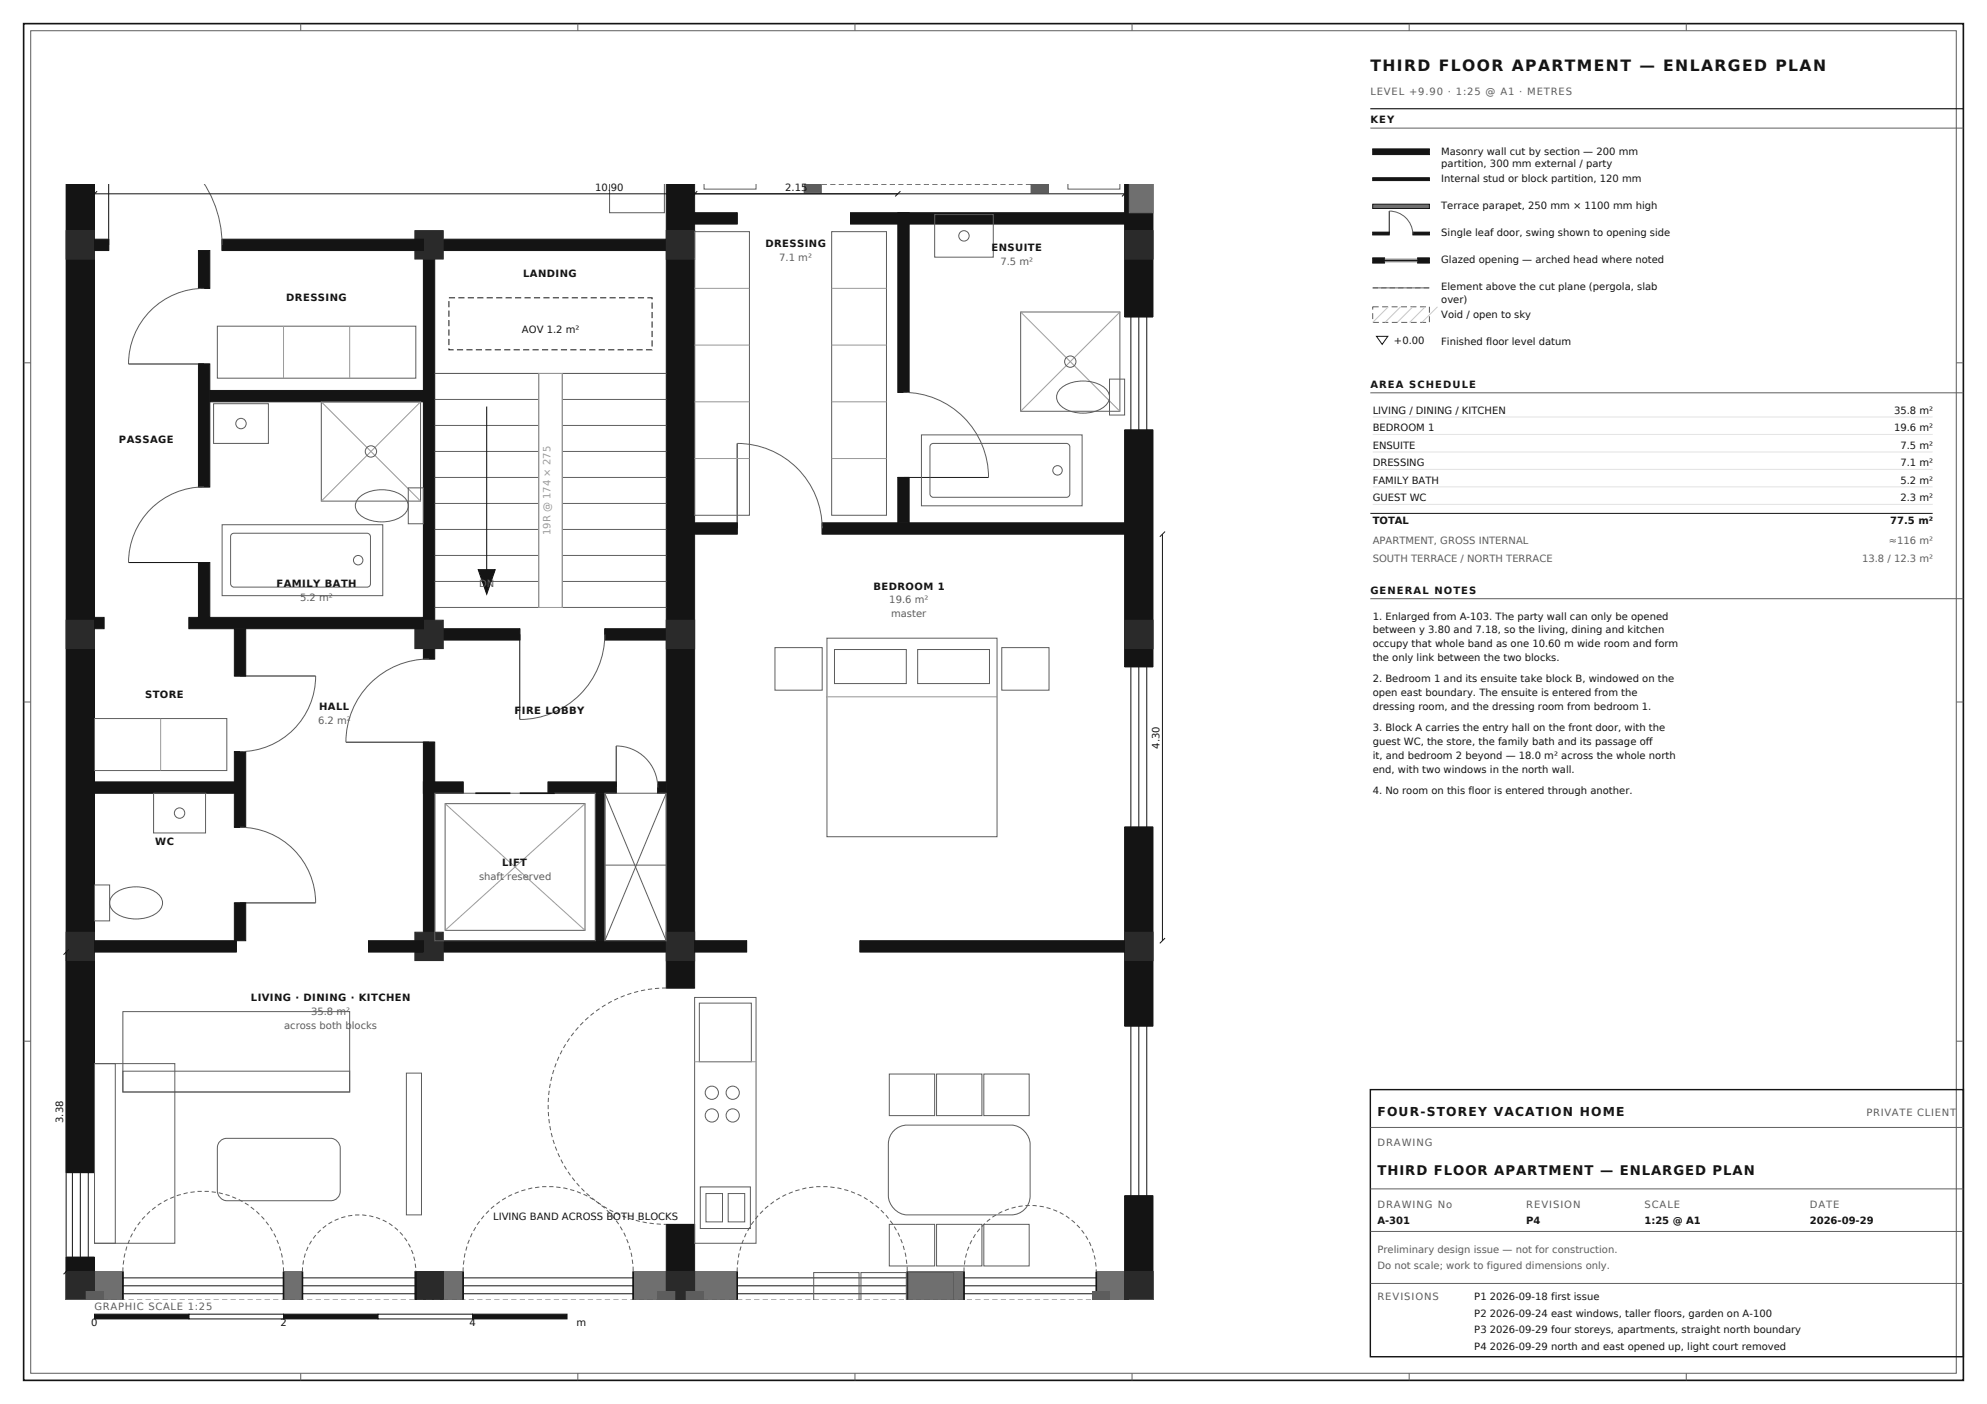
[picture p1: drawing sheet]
<svg xmlns="http://www.w3.org/2000/svg" width="841mm" height="594mm" viewBox="0 0 841 594" stroke-linecap="round" stroke-linejoin="round" font-family="sans-serif">
<path d="M10 10h821v574h-821z" fill="none" stroke="#141414" stroke-width=".7" stroke-linecap="butt"/>
<g fill="none" stroke="#5d5d5d" stroke-width=".42">
<path d="M13 13h815v568h-815zM127.3 10v3M244.6 10v3M361.9 10v3M479.1 10v3M596.4 10v3M713.7 10v3M10 153.5h3M828 153.5h3M10 297h3M828 297h3M10 440.5h3"/>
<path d="M828 440.5h3M127.3 581v3M244.6 581v3M361.9 581v3M479.1 581v3M596.4 581v3M713.7 581v3"/>
</g>
<path d="M28 538h24v12h-24z" fill="#141414"/>
<path d="M28 538h24v12h-24z" fill="none" stroke="#141414" stroke-width=".42"/>
<path d="M120 538h8v12h-8z" fill="#141414"/>
<path d="M120 538h8v12h-8z" fill="none" stroke="#141414" stroke-width=".42"/>
<path d="M176 538h20v12h-20z" fill="#141414"/>
<path d="M176 538h20v12h-20z" fill="none" stroke="#141414" stroke-width=".42"/>
<path d="M268 538h14v12h-14z" fill="#141414"/>
<path d="M268 538h14v12h-14z" fill="none" stroke="#141414" stroke-width=".42"/>
<path d="M28 532h12v18h-12z" fill="#141414"/>
<path d="M28 532h12v18h-12z" fill="none" stroke="#141414" stroke-width=".42"/>
<path d="M28 77.9h12v418.1h-12z" fill="#141414"/>
<path d="M28 77.9v418.1h12v-418.1" fill="none" stroke="#141414" stroke-width=".42"/>
<g fill="#141414" stroke="#141414" stroke-width=".42">
<path d="M282 518h12v32h-12z"/>
<path d="M282 77.9h12v340.1h-12z"/>
</g>
<path d="M294 538h18v12h-18z" fill="#141414"/>
<path d="M294 538h18v12h-18z" fill="none" stroke="#141414" stroke-width=".42"/>
<path d="M384 538h24v12h-24z" fill="#141414"/>
<path d="M384 538h24v12h-24z" fill="none" stroke="#141414" stroke-width=".42"/>
<path d="M464 538h24v12h-24z" fill="#141414"/>
<path d="M464 538h24v12h-24z" fill="none" stroke="#141414" stroke-width=".42"/>
<g fill="#141414" stroke="#141414" stroke-width=".42">
<path d="M476 506h12v44h-12z"/>
<path d="M476 350h12v84h-12z"/>
<path d="M476 182h12v100h-12z"/>
<path d="M476 77.9h12v56.1h-12z"/>
</g>
<path d="M28 538h24v12h-24z" fill="#6f6f6f"/>
<path d="M28 538h24v12h-24z" fill="none" stroke="#6f6f6f" stroke-width=".42"/>
<path d="M120 538h8v12h-8z" fill="#6f6f6f"/>
<path d="M120 538h8v12h-8z" fill="none" stroke="#6f6f6f" stroke-width=".42"/>
<path d="M176 538h20v12h-20z" fill="#6f6f6f"/>
<path d="M176 538h20v12h-20z" fill="none" stroke="#6f6f6f" stroke-width=".42"/>
<path d="M268 538h14v12h-14z" fill="#6f6f6f"/>
<path d="M268 538h14v12h-14z" fill="none" stroke="#6f6f6f" stroke-width=".42"/>
<path d="M294 538h18v12h-18z" fill="#6f6f6f"/>
<path d="M294 538h18v12h-18z" fill="none" stroke="#6f6f6f" stroke-width=".42"/>
<path d="M384 538h24v12h-24z" fill="#6f6f6f"/>
<path d="M384 538h24v12h-24z" fill="none" stroke="#6f6f6f" stroke-width=".42"/>
<path d="M464 538h24v12h-24z" fill="#6f6f6f"/>
<path d="M464 538h24v12h-24z" fill="none" stroke="#6f6f6f" stroke-width=".42"/>
<g fill="#141414" stroke="#141414" stroke-width=".42">
<path d="M179.2 314h4.8v88.8h-4.8z"/>
<path d="M179.2 101.2h4.8v177.6h-4.8z"/>
<path d="M179.2 398h102.8v4.8h-102.8z"/>
<path d="M179.2 330.8h16.8v4.8h-16.8z"/>
<path d="M232 330.8h28.8v4.8h-28.8z"/>
<path d="M278.4 330.8h3.6v4.8h-3.6z"/>
<path d="M179.2 266h40.8v4.8h-40.8z"/>
<path d="M256 266h26v4.8h-26z"/>
<path d="M179.2 101.2h102.8v4.8h-102.8z"/>
<path d="M252 335.6h4v62.4h-4z"/>
</g>
<path d="M28 538h12v12h-12z" fill="#2a2a2a"/>
<path d="M28 538h12v12h-12z" fill="none" stroke="#2a2a2a" stroke-width=".42"/>
<g fill="#2a2a2a" stroke="#2a2a2a" stroke-width=".42">
<path d="M28 394.4h12v12h-12z"/>
<path d="M28 262.4h12v12h-12z"/>
<path d="M28 97.6h12v12h-12z"/>
</g>
<path d="M175.6 538h12v12h-12z" fill="#2a2a2a"/>
<path d="M175.6 538h12v12h-12z" fill="none" stroke="#2a2a2a" stroke-width=".42"/>
<g fill="#2a2a2a" stroke="#2a2a2a" stroke-width=".42">
<path d="M175.6 394.4h12v12h-12z"/>
<path d="M175.6 262.4h12v12h-12z"/>
<path d="M175.6 97.6h12v12h-12z"/>
</g>
<path d="M282 538h12v12h-12z" fill="#2a2a2a"/>
<path d="M282 538h12v12h-12z" fill="none" stroke="#2a2a2a" stroke-width=".42"/>
<g fill="#2a2a2a" stroke="#2a2a2a" stroke-width=".42">
<path d="M282 394.4h12v12h-12z"/>
<path d="M282 262.4h12v12h-12z"/>
<path d="M282 97.6h12v12h-12z"/>
</g>
<path d="M476 538h12v12h-12z" fill="#2a2a2a"/>
<path d="M476 538h12v12h-12z" fill="none" stroke="#2a2a2a" stroke-width=".42"/>
<g fill="#2a2a2a" stroke="#2a2a2a" stroke-width=".42">
<path d="M476 394.4h12v12h-12z"/>
<path d="M476 262.4h12v12h-12z"/>
<path d="M476 97.6h12v12h-12z"/>
</g>
<path d="M28 550h460" fill="none" stroke="#fbfbfb" stroke-width=".42"/>
<path d="M28 550h10zM28 550h.1M478 550h10zM478 550h.1" fill="none" stroke="#6f6f6f" stroke-width=".42"/>
<path d="M478 77.9h10v12.1h-10z" fill="#6f6f6f" stroke="#6f6f6f" stroke-width=".42"/>
<g fill="#141414" stroke="#141414" stroke-width=".42">
<path d="M294 90h18v4.8h-18z"/>
<path d="M360 90h116v4.8h-116z"/>
<path d="M40 398h60v4.8h-60z"/>
<path d="M156 398h23.2v4.8h-23.2z"/>
<path d="M99.2 382h4.8v16h-4.8z"/>
<path d="M99.2 318h4.8v32h-4.8z"/>
<path d="M99.2 266h4.8v20h-4.8z"/>
<path d="M40 330.8h59.2v4.8h-59.2z"/>
<path d="M40 261.2h4v4.8h-4z"/>
<path d="M80 261.2h99.2v4.8h-99.2z"/>
<path d="M84 238h4.8v23.2h-4.8z"/>
<path d="M84 154h4.8v52h-4.8z"/>
<path d="M84 106h4.8v16h-4.8z"/>
<path d="M88.8 165.2h90.4v4.8h-90.4z"/>
<path d="M40 101.2h6v4.8h-6z"/>
<path d="M94 101.2h85.2v4.8h-85.2z"/>
<path d="M294 398h22v4.8h-22z"/>
<path d="M364 398h112v4.8h-112z"/>
<path d="M294 221.2h18v4.8h-18z"/>
<path d="M348 221.2h128v4.8h-128z"/>
<path d="M380 202h4.8v19.2h-4.8z"/>
<path d="M380 90h4.8v76h-4.8z"/>
<path d="M202.4 241h7.2l-3.6 10.4z"/>
</g>
<g fill="none" stroke="#141414" stroke-width=".7" stroke-linecap="butt">
<path d="M476 134h12M476 182h12M476 282h12M201.2 335.6h14.8M220 335.6h14.8M476 350h12M476 434h12M28 496h12M476 506h12M28 532h12M52 538v12M120 538v12"/>
<path d="M128 538v12M176 538v12M196 538v12M268 538v12M312 538v12M384 538v12M408 538v12M464 538v12"/>
</g>
<g fill="none" stroke="#141414" stroke-width=".42">
<path d="M46 77.9v28.1M312 90v4.8M360 90v4.8M94 101.2v4.8M84 122h4.8M478.6 134v48M482 134v48M485.4 134v48M54.4 154h34.4M206 172v73M380 166h4.8M312 187.6v38.4"/>
<path d="M84 206h4.8M380 202h38.4M54.4 238h34.4M348 221.2v4.8M44 261.2v4.8M80 261.2v4.8M179.2 278.8h4.8M220 266v38.4M256 266v4.8M99.2 286h34.4M478.6 282v68M482 282v68"/>
<path d="M485.4 282v68M99.2 318h4.8M146.4 314h37.6M260.8 315.6v20M196 330.8v4.8M232 330.8v4.8M278.4 330.8v4.8M99.2 350h4.8M99.2 382h34.4M100 398v4.8M156 398v4.8M316 398v4.8"/>
<path d="M364 398v4.8M282 418h12M478.6 434v72M482 434v72M485.4 434v72M30.6 496v36M34 496v36M37.4 496v36M282 518h12M52 547.4h68M52 540.6h68M52 544h68"/>
<path d="M128 547.4h48M128 540.6h48M128 544h48M196 547.4h72M196 540.6h72M196 544h72M312 547.4h72M312 540.6h72M312 544h72M408 547.4h56M408 540.6h56M408 544h56"/>
</g>
<path d="M282 418a50 50 0 0 0-50 50 50 50 0 0 0 50 50M52 538a34 34 0 0 1 34-34 34 34 0 0 1 34 34M128 538a24 24 0 0 1 24-24 24 24 0 0 1 24 24M196 538a36 36 0 0 1 36-36 36 36 0 0 1 36 36M312 538a36 36 0 0 1 36-36 36 36 0 0 1 36 36M408 538a28 28 0 0 1 28-28 28 28 0 0 1 28 28" fill="none" stroke="#5d5d5d" stroke-width=".42" stroke-dasharray="1.8 1.2" stroke-linecap="butt"/>
<g fill="none" stroke="#5d5d5d" stroke-width=".42">
<path d="M86.6 77.9a47.9 47.9 0 0 1 7.4 25.7M86.4 122a32 32 0 0 0-32 32M184 158h98M228 158v99h-44M238 158v99h44M184 180h44M184 169h44M238 180h44M238 169h44M382.4 166a36 36 0 0 1 36 36M184 191h44M238 191h44"/>
<path d="M312 187.6a36 36 0 0 1 36 36M86.4 206a32 32 0 0 0-32 32M184 213h44M184 202h44M238 213h44M238 202h44M184 235h44M184 224h44M238 235h44M238 224h44M184 246h44M238 246h44"/>
<path d="M181.6 278.8a35.2 35.2 0 0 0-35.2 35.2M256 268.4a36 36 0 0 1-36 36M133.6 286a32 32 0 0 1-32 32M260.8 315.6a17.6 17.6 0 0 1 17.6 17.6M184 335.6h68v62.4h-68zM256 335.6h26v62.4h-26zM101.6 350a32 32 0 0 1 32 32M188.4 340h59.2v53.6h-59.2zM256 366h26"/>
</g>
<path d="M188.4 393.6l59.2-53.6zM188.4 340l59.2 53.6z" fill="#000" stroke="#9a9a9a" stroke-width=".42"/>
<path d="M282 335.6l-26 62.4zM256 335.6l26 62.4z" fill="#000" stroke="#5d5d5d" stroke-width=".42"/>
<path d="M228 158h10v99h-10z" fill="none" stroke="#9a9a9a" stroke-width=".42"/>
<path d="M40 550h242" fill="none" stroke="#5d5d5d" stroke-width=".42" stroke-dasharray="2.2 1.4" stroke-linecap="butt"/>
<path d="M36.4 546.4h7.2v3.6h-7.2z" fill="#5d5d5d"/>
<path d="M36.4 550v-3.6h7.2v3.6" fill="none" stroke="#5d5d5d" stroke-width=".42"/>
<path d="M278.4 546.4h7.2v3.6h-7.2z" fill="#5d5d5d"/>
<path d="M278.4 550v-3.6h7.2v3.6" fill="none" stroke="#5d5d5d" stroke-width=".42"/>
<path d="M294 550h172" fill="none" stroke="#5d5d5d" stroke-width=".42" stroke-dasharray="2.2 1.4" stroke-linecap="butt"/>
<path d="M290.4 546.4h7.2v3.6h-7.2z" fill="#5d5d5d"/>
<g fill="none" stroke="#5d5d5d" stroke-width=".42">
<path d="M258 77.9v12.1h23.2v-12.1M320 77.9v2.1h-22v-2.1M474 77.9v2.1h-22v-2.1M294 98h23.2v120h-23.2zM352 98h23.2v120h-23.2zM395.6 90.8h24.8v18h-24.8zM92 138h84v22h-84zM432 132h42v42h-42zM90.4 170.8h23.2v16.8h-23.2zM136 170h42v42h-42zM448.7 164.6a15.6 15.6 0 0 1 19.4 0 5 5 0 0 1-1.8 8.2 15.9 15.9 0 0 1-17.6-1.4 4.6 4.6 0 0 1 0-6.8zM469.6 160.4h6.4v15.2h-6.4z"/>
<path d="M390 184h68v30h-68zM394.2 187.9l.8-.3 56.8 .1 .7 .5 .3 .8-.1 20.4-.5 .7-.8 .3-56.8-.1-.7-.5-.3-.8v-20zM151.9 210.6a15.6 15.6 0 0 1 19.4 0 5 5 0 0 1-1.8 8.2 15.9 15.9 0 0 1-17.6-1.4 4.6 4.6 0 0 1 0-6.8zM172.8 206.4h6.4v15.2h-6.4zM94 222h68v30h-68zM97.9 226.2l1.1-.6 56.8 .1 .7 .5 .3 .8-.1 20.4-.5 .7-.8 .3-56.8-.1-.7-.5-.3-.8v-20zM328 274h20v18h-20zM350 270h72v84h-72zM353.2 274.8h30.4v14.4h-30.4zM388.4 274.8h30.4v14.4h-30.4zM424 274h20v18h-20zM40 304h56v22h-56z"/>
<path d="M65 335.6h22v16.8h-22zM40 374.4h6.4v15.2h-6.4zM47.9 378.6a15.6 15.6 0 0 1 19.4 0 5 5 0 0 1-1.8 8.2 15.9 15.9 0 0 1-17.6-1.4 4.6 4.6 0 0 1 0-6.8zM52 428h96v34h-96zM294 422h26v104h-26zM296 424.4h22v24.8h-22zM40 450h34v76h-34zM40 450h8.8v76h-8.8zM52 453.2h96v8.8h-96zM172 454h6.4v60h-6.4zM376.4 454.4h19.2v17.6h-19.2zM396.4 454.4h19.2v17.6h-19.2z"/>
<path d="M416.4 454.4h19.2v17.6h-19.2zM378.3 478.3l2.6-1.7 3.1-.6h44a8.6 8.6 0 0 1 8 8v22a8 8 0 0 1-8 8h-44a8.6 8.6 0 0 1-8-8l.1-23.1 .5-2zM93.2 482.8l1.2-.9 1.6-.3h44a4.3 4.3 0 0 1 4 4v18.4a4 4 0 0 1-4 4h-44a4.3 4.3 0 0 1-4-4v-18.4l.3-1.6zM296.4 502.2h21.2v17.6h-21.2zM298.8 505h7v12h-7zM308.2 505h7v12h-7zM376.4 518h19.2v17.6h-19.2zM396.4 518h19.2v17.6h-19.2zM416.4 518h19.2v17.6h-19.2zM290.4 550v-3.6h7.2v3.6M344.4 550v-11.6h19.2v11.6M364.4 550v-11.6h19.2v11.6"/>
<path d="M384.4 550v-11.6h19.2v11.6"/>
<circle cx="408" cy="99.8" r="2.2"/>
<circle cx="453" cy="153" r="2.4"/>
<circle cx="102" cy="179.2" r="2.2"/>
<circle cx="157" cy="191" r="2.4"/>
<circle cx="447.6" cy="199" r="2"/>
<circle cx="151.6" cy="237" r="2"/>
<circle cx="76" cy="344" r="2.2"/>
<circle cx="301.3" cy="471.9" r="2.8"/>
<circle cx="301.3" cy="462.3" r="2.8"/>
<circle cx="310.1" cy="471.9" r="2.8"/>
<circle cx="310.1" cy="462.3" r="2.8"/>
</g>
<g fill="#5d5d5d" stroke="#5d5d5d" stroke-width=".42">
<path d="M462.4 546.4h7.2v3.6h-7.2z"/>
<path d="M340.4 77.9h7.2v3.7h-7.2z"/>
</g>
<g fill="none" stroke="#9a9a9a" stroke-width=".42">
<path d="M120 138v22M148 138v22M294 122h23.2M352 122h23.2M294 146h23.2M352 146h23.2M294 170h23.2M352 170h23.2M294 194h23.2M352 194h23.2M350 294.8h72M68 304v22"/>
<path d="M294 449.2h26"/>
</g>
<path d="M474 132l-42 42zM432 132l42 42zM136 212l42-42zM136 170l42 42z" fill="#000" stroke="#9a9a9a" stroke-width=".42"/>
<path d="M440 77.9v.1M440 78l-96-.1" fill="none" stroke="#5d5d5d" stroke-width=".42" stroke-dasharray="2.2 1.4" stroke-linecap="butt"/>
<path d="M368 78v-.1M392 78v-.1M416 78v-.1" fill="none" stroke="#9a9a9a" stroke-width=".42" stroke-dasharray="1.6 1.2" stroke-linecap="butt"/>
<path d="M436.4 77.9h7.2v3.7h-7.2z" fill="#5d5d5d"/>
<path d="M580 54.2h251M436.4 77.9v3.7h7.2v-3.7" fill="none" stroke="#5d5d5d" stroke-width=".42"/>
<path d="M190 126h86v22h-86z" fill="none" stroke="#141414" stroke-width=".42" stroke-dasharray="2.6 1.4" stroke-linecap="butt"/>
<path d="M40 82h436M492 226v172M28 402.8v135.2" fill="none" stroke="#141414" stroke-width=".42"/>
<path d="M41.1 80.9l-2.2 2.2zM295.1 80.9l-2.2 2.2zM378.9 83.1l2.2-2.2zM474.9 83.1l2.2-2.2zM490.9 227.1l2.2-2.2zM490.9 399.1l2.2-2.2zM29.1 401.7l-2.2 2.2zM29.1 536.9l-2.2 2.2z" fill="#000" stroke="#141414" stroke-width=".42"/>
<path d="M580 46h251" fill="none" stroke="#141414" stroke-width=".5"/>
<g fill="#141414" stroke="#141414" stroke-width=".42">
<path d="M581 63h24v2.4h-24z"/>
<path d="M581 75.2h24v1.2h-24z"/>
</g>
<path d="M581 86.4h24v1.8h-24z" fill="#6f6f6f" stroke="#141414" stroke-width=".42"/>
<g fill="#141414" stroke="#141414" stroke-width=".42">
<path d="M581 98.2h7v1.2h-7z"/>
<path d="M598 98.2h7v1.2h-7z"/>
<path d="M581 109.1h5v2.2h-5z"/>
<path d="M600 109.1h5v2.2h-5z"/>
<path d="M40 556h40v2h-40z"/>
</g>
<path d="M588 89.3v9.5M586 110.2h14M582.6 142.3h4.8l-2.4 3.4zM580 217.2h238" fill="none" stroke="#141414" stroke-width=".42"/>
<path d="M588 89.3a10 10 0 0 1 10 9.5M586 109.7h14M586 110.8h14M581 121.8h24M580 166.2h251M580 253.3h251" fill="none" stroke="#5d5d5d" stroke-width=".42"/>
<path d="M581 121.8h24" fill="none" stroke="#5d5d5d" stroke-width=".42" stroke-dasharray="2.2 1.4" stroke-linecap="butt"/>
<path d="M581 129.8h24v6.6h-24z" fill="none" stroke="#5d5d5d" stroke-width=".42" stroke-dasharray="2.5 1.5" stroke-linecap="butt"/>
<path d="M587.6 129.8l-6.6 6.6zM586.2 136.4l6.6-6.6zM598 129.8l-6.6 6.6zM596.6 136.4l6.6-6.6zM601.8 136.4l6.6-6.6z" fill="#000" stroke="#c9c9c9" stroke-width=".42"/>
<path d="M581 176.4h237M581 183.8h237M581 191.2h237M581 198.6h237M581 206h237M581 213.4h237" fill="none" stroke="#e2e2e2" stroke-width=".42"/>
<path d="M80 556h40v2h-40z" fill="#fff" stroke="#141414" stroke-width=".42"/>
<path d="M120 556h40v2h-40z" fill="#141414" stroke="#141414" stroke-width=".42"/>
<path d="M160 556h40v2h-40z" fill="#fff" stroke="#141414" stroke-width=".42"/>
<path d="M200 556h40v2h-40z" fill="#141414" stroke="#141414" stroke-width=".42"/>
<path d="M580 461h251v113h-251z" fill="none" stroke="#141414" stroke-width=".6"/>
<path d="M580 477h251M580 503h251M580 521h251M580 543h251" fill="none" stroke="#5d5d5d" stroke-width=".42"/>
<text font-size="6.6" fill="#141414" x="580" y="30">THIRD FLOOR APARTMENT — ENLARGED PLAN</text>
<text font-size="5.6" fill="#141414" x="583" y="497">THIRD FLOOR APARTMENT — ENLARGED PLAN</text>
<text font-size="5.2" fill="#141414" x="583" y="472">FOUR-STOREY VACATION HOME</text>
<g font-size="4.2" fill="#5d5d5d">
<text x="580" y="40">LEVEL +9.90 · 1:25 @ A1 · METRES</text>
<text x="329.8" y="110.2">7.1 m²</text>
<text x="423.4" y="112.2">7.5 m²</text>
<text x="581" y="230.3">APARTMENT, GROSS INTERNAL</text>
<text x="799.5" y="230.3">≈116 m²</text>
<text x="581" y="237.7">SOUTH TERRACE / NORTH TERRACE</text>
<text x="788.1" y="237.7">13.8 / 12.3 m²</text>
<text x="202.8" y="248.2">DN</text>
<text x="127" y="254.2">5.2 m²</text>
<text x="376.4" y="255.3">19.6 m²</text>
<text x="377.1" y="261.2">master</text>
<text x="134.6" y="306.2">6.2 m²</text>
<text x="202.7" y="372.2">shaft reserved</text>
<text x="131.7" y="429.3">35.8 m²</text>
<text x="120.3" y="435.2">across both blocks</text>
<text x="790" y="472">PRIVATE CLIENT</text>
<text x="583" y="485">DRAWING</text>
<text x="583" y="511">DRAWING No</text>
<text x="646" y="511">REVISION</text>
<text x="696" y="511">SCALE</text>
<text x="766" y="511">DATE</text>
<text x="583" y="530">Preliminary design issue — not for construction.</text>
<text x="583" y="537">Do not scale; work to figured dimensions only.</text>
<text x="583" y="550">REVISIONS</text>
<text x="40" y="554.4">GRAPHIC SCALE 1:25</text>
</g>
<g font-size="4.2" fill="#141414">
<text x="580" y="52">KEY</text>
<text x="610" y="65.4">Masonry wall cut by section — 200 mm</text>
<text x="610" y="70.8">partition, 300 mm external / party</text>
<text x="610" y="76.9">Internal stud or block partition, 120 mm</text>
<text x="251.8" y="80.7">10.90</text>
<text x="332.3" y="80.7">2.15</text>
<text x="610" y="88.4">Terrace parapet, 250 mm × 1100 mm high</text>
<text x="610" y="99.9">Single leaf door, swing shown to opening side</text>
<text x="324" y="104.4">DRESSING</text>
<text x="419.7" y="106.4">ENSUITE</text>
<text x="610" y="111.4">Glazed opening — arched head where noted</text>
<text x="221.4" y="117.3">LANDING</text>
<text x="610" y="122.9">Element above the cut plane (pergola, slab</text>
<text x="121.2" y="127.3">DRESSING</text>
<text x="610" y="128.3">over)</text>
<text x="610" y="134.4">Void / open to sky</text>
<text x="220.9" y="141">AOV 1.2 m²</text>
<text x="590" y="145.5">+0.00</text>
<text x="610" y="145.9">Finished floor level datum</text>
<text x="580" y="164">AREA SCHEDULE</text>
<text x="581" y="175">LIVING / DINING / KITCHEN</text>
<text x="801.7" y="175">35.8 m²</text>
<text x="581" y="182.4">BEDROOM 1</text>
<text x="801.7" y="182.4">19.6 m²</text>
<text x="50.4" y="187.3">PASSAGE</text>
<text x="581" y="189.8">ENSUITE</text>
<text x="804.4" y="189.8">7.5 m²</text>
<text x="581" y="197.2">DRESSING</text>
<text x="804.4" y="197.2">7.1 m²</text>
<text x="581" y="204.6">FAMILY BATH</text>
<text x="804.4" y="204.6">5.2 m²</text>
<text x="581" y="212">GUEST WC</text>
<text x="804.4" y="212">2.3 m²</text>
<text x="581" y="221.8">TOTAL</text>
<text x="800.1" y="221.8">77.5 m²</text>
<text x="117" y="248.4">FAMILY BATH</text>
<text x="369.7" y="249.5">BEDROOM 1</text>
<text x="580" y="251.1">GENERAL NOTES</text>
<text x="581" y="262.1">1. Enlarged from A-103. The party wall can only be opened</text>
<text x="581" y="268">between y 3.80 and 7.18, so the living, dining and kitchen</text>
<text x="581" y="273.9">occupy that whole band as one 10.60 m wide room and form</text>
<text x="581" y="279.8">the only link between the two blocks.</text>
<text x="581" y="288.7">2. Bedroom 1 and its ensuite take block B, windowed on the</text>
<text x="61.4" y="295.3">STORE</text>
<text x="581" y="294.6">open east boundary. The ensuite is entered from the</text>
<text x="135.1" y="300.4">HALL</text>
<text x="217.8" y="302.1">FIRE LOBBY</text>
<text x="581" y="300.5">dressing room, and the dressing room from bedroom 1.</text>
<text x="581" y="309.4">3. Block A carries the entry hall on the front door, with the</text>
<text x="490.7" y="316.7" transform="rotate(-90 490.7 316.7)">4.30</text>
<text x="581" y="315.3">guest WC, the store, the family bath and its passage off</text>
<text x="581" y="321.2">it, and bedroom 2 beyond — 18.0 m² across the whole north</text>
<text x="581" y="327.1">end, with two windows in the north wall.</text>
<text x="581" y="336">4. No room on this floor is entered through another.</text>
<text x="65.7" y="357.3">WC</text>
<text x="212.5" y="366.4">LIFT</text>
<text x="106.2" y="423.5">LIVING · DINING · KITCHEN</text>
<text x="26.7" y="475.1" transform="rotate(-90 26.7 475.1)">3.38</text>
<text x="208.7" y="516">LIVING BAND ACROSS BOTH BLOCKS</text>
<text x="583" y="518">A-301</text>
<text x="646" y="518">P4</text>
<text x="696" y="518">1:25 @ A1</text>
<text x="766" y="518">2026-09-29</text>
<text x="624" y="550">P1 2026-09-18 first issue</text>
<text x="624" y="557">P2 2026-09-24 east windows, taller floors, garden on A-100</text>
<text x="38.7" y="561.2">0</text>
<text x="118.7" y="561.2">2</text>
<text x="198.7" y="561.2">4</text>
<text x="244" y="561.2">m</text>
<text x="624" y="564">P3 2026-09-29 four storeys, apartments, straight north boundary</text>
<text x="624" y="571">P4 2026-09-29 north and east opened up, light court removed</text>
</g>
<text font-size="4.2" fill="#9a9a9a" x="233" y="226.4" transform="rotate(-90 233 226.4)">19R @ 174 × 275</text>
</svg>
